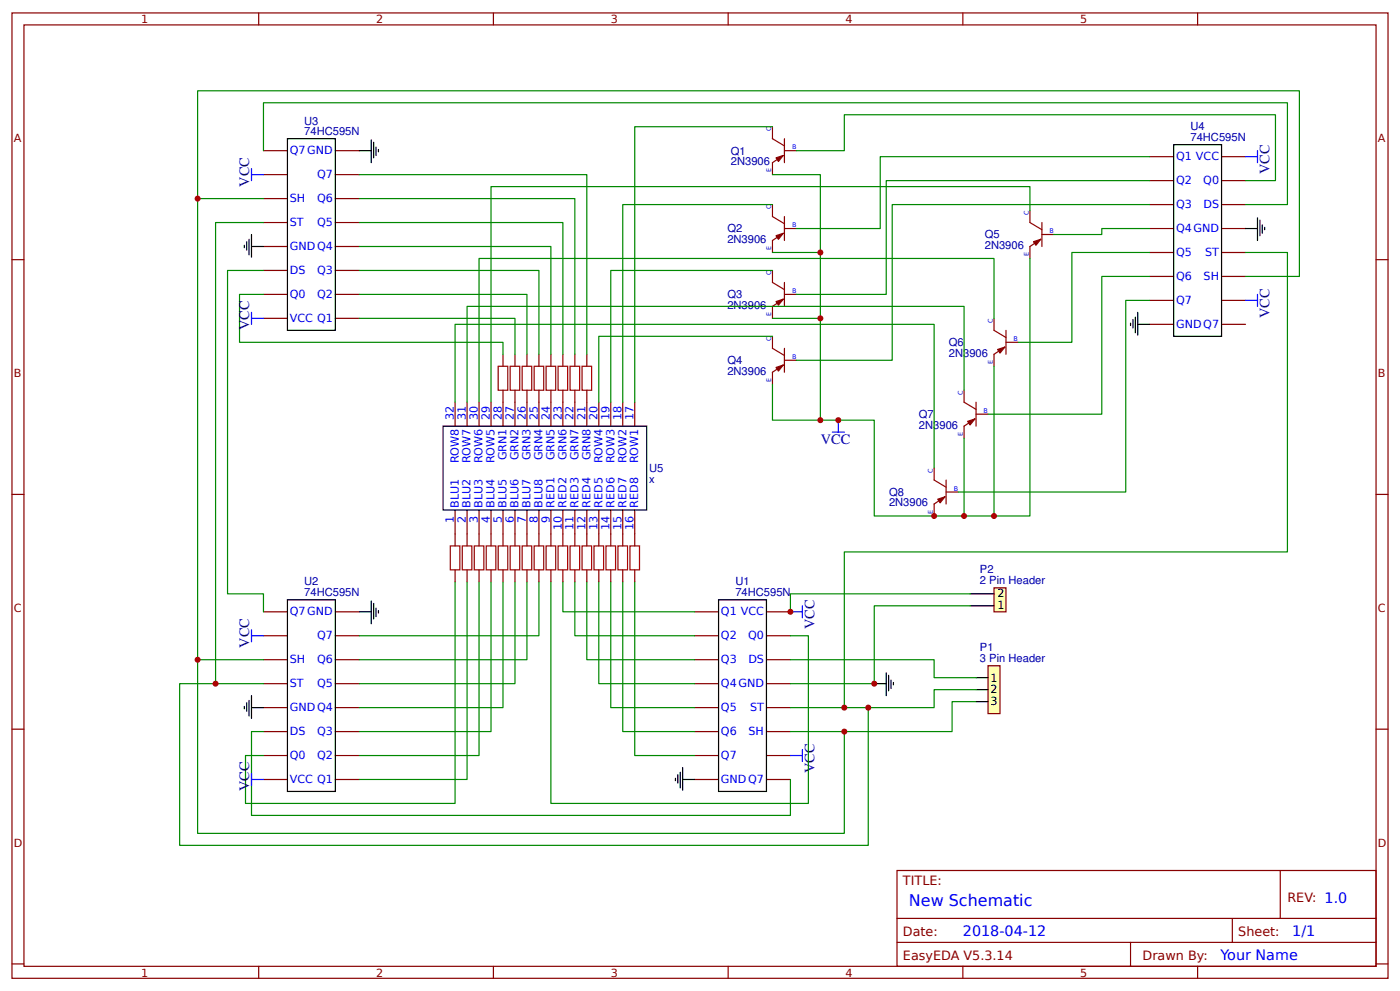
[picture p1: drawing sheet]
<svg xmlns="http://www.w3.org/2000/svg" width="309mm" height="219mm" viewBox="0 0 309 219" stroke-linecap="round" stroke-linejoin="round" font-family="sans-serif">
<g fill="none" stroke="#800" stroke-width=".26">
<path d="M2.6 2.9h304.1v213.2h-304.1zM5.3 5.5h298.7v208h-298.7zM57.1 2.9v2.6M109 2.9v2.6M160.9 2.9v2.6M212.7 2.9v2.6M264.6 2.9v2.6M58.2 38.6h5.3M58.2 33.3h5.3M74.1 38.6h5.3M74.1 33.3h5.3M170.7 28v2.6"/>
<path d="M170.7 35.9v2.7M173.3 33.3h2.6M254 34.6h5.3M254 39.9h5.3M269.9 34.6h5.3M269.9 39.9h5.3M2.6 57.4h2.7M58.2 59.7h5.3M58.2 54.5h5.3M58.2 49.2h5.3M58.2 43.9h5.3M74.1 59.7h5.3"/>
<path d="M74.1 54.5h5.3M74.1 49.2h5.3M74.1 43.9h5.3M170.7 45.2v2.6M170.7 53.1v2.7M170.7 59.7v2.7M173.3 50.5h2.6M227.5 46.5v2.7M227.5 54.5v2.6M230.2 51.8h2.6M254 45.2h5.3M254 50.5h5.3"/>
<path d="M254 55.8h5.3M269.9 45.2h5.3M269.9 50.5h5.3M269.9 55.8h5.3M304 57.4h2.7M58.2 70.3h5.3M58.2 65h5.3M74.1 70.3h5.3M74.1 65h5.3M111.1 78.3v2.6M113.8 78.3v2.6M116.4 78.3v2.6"/>
<path d="M119.1 78.3v2.6M121.7 78.3v2.6M124.4 78.3v2.6M127 78.3v2.6M129.6 78.3v2.6M170.7 67.7v2.6M170.7 74.3v2.6M173.3 65h2.6M173.3 79.6h2.6M219.6 70.3v2.7M219.6 78.3v2.6M222.2 75.6h2.7"/>
<path d="M254 61.1h5.3M254 66.4h5.3M254 71.6h5.3M269.9 61.1h5.3M269.9 66.4h5.3M269.9 71.6h5.3M100.5 88.8v5.3M103.2 88.8v5.3M105.8 88.8v5.3M108.5 88.8v5.3M111.1 86.2v7.9M113.8 86.2v7.9"/>
<path d="M116.4 86.2v7.9M119.1 86.2v7.9M121.7 86.2v7.9M124.4 86.2v7.9M127 86.2v7.9M129.6 86.2v7.9M132.3 88.8v5.3M134.9 88.8v5.3M137.6 88.8v5.3M140.2 88.8v5.3M170.7 82.2v2.7M213 86.2v2.6"/>
<path d="M213 94.1v2.7M215.6 91.5h2.7M2.6 109.2h2.7M100.5 112.7v7.9M103.2 112.7v7.9M105.8 112.7v7.9M108.5 112.7v7.9M111.1 112.7v7.9M113.8 112.7v7.9M116.4 112.7v7.9M119.1 112.7v7.9M121.7 112.7v7.9"/>
<path d="M124.4 112.7v7.9M127 112.7v7.9M129.6 112.7v7.9M132.3 112.7v7.9M134.9 112.7v7.9M137.6 112.7v7.9M140.2 112.7v7.9M206.4 103.4v2.6M206.4 111.3v2.7M209 108.7h2.7M304 109.2h2.7M58.2 135.1h5.3"/>
<path d="M74.1 135.1h5.3M100.5 125.9v2.6M103.2 125.9v2.6M105.8 125.9v2.6M108.5 125.9v2.6M111.1 125.9v2.6M113.8 125.9v2.6M116.4 125.9v2.6M119.1 125.9v2.6M121.7 125.9v2.6M124.4 125.9v2.6M127 125.9v2.6"/>
<path d="M129.6 125.9v2.6M132.3 125.9v2.6M134.9 125.9v2.6M137.6 125.9v2.6M140.2 125.9v2.6M153.5 135.1h5.2M169.3 135.1h5.3M58.2 156.3h5.3M58.2 151h5.3M58.2 145.7h5.3M58.2 140.4h5.3M74.1 156.3h5.3"/>
<path d="M74.1 151h5.3M74.1 145.7h5.3M74.1 140.4h5.3M153.5 156.3h5.2M153.5 151h5.2M153.5 145.7h5.2M153.5 140.4h5.2M169.3 156.3h5.3M169.3 151h5.3M169.3 145.7h5.3M169.3 140.4h5.3M2.6 161.1h2.7"/>
<path d="M58.2 172.2h5.3M58.2 166.9h5.3M58.2 161.6h5.3M74.1 172.2h5.3M74.1 166.9h5.3M74.1 161.6h5.3M153.5 172.2h5.2M153.5 166.9h5.2M153.5 161.6h5.2M169.3 172.2h5.3M169.3 166.9h5.3M169.3 161.6h5.3"/>
<path d="M304 161.1h2.7M198.2 192.3h105.8v21.2h-105.8zM282.8 192.3v10.6M2.6 212.9h2.7M57.1 213.5v2.6M109 213.5v2.6M160.9 213.5v2.6M198.2 202.9h105.8M198.2 208.2h105.8M212.7 213.5v2.6M249.8 208.2v5.3M264.6 213.5v2.6"/>
<path d="M272.3 202.9v5.3M304 212.9h2.7"/>
</g>
<g fill="none" stroke="#000" stroke-width=".26">
<path d="M63.5 30.6h10.6v42.4h-10.6zM79.4 33.3h2.6M82 30.9v5M82.5 31.4v3.5M83.1 32.5v1.8M83.6 33v.5M259.3 32h10.6v42.3h-10.6zM54 54.2v.5M54.5 53.4v1.8M55 52.9v3.4M55.6 54.5h2.6M55.6 51.8v5"/>
<path d="M275.2 50.5h2.6M277.8 48.1v5M278.3 48.6v3.5M278.9 49.7v1.8M279.4 50.2v.5M249.8 71.4v.5M250.3 70.6v1.8M250.8 70.1v3.4M251.4 71.6h2.6M251.4 69v5M97.9 94.1h45v18.6h-45zM63.5 132.5h10.6v42.3h-10.6z"/>
<path d="M79.4 135.1h2.6M82 132.8v5M82.5 133.3v3.4M83.1 134.4v1.8M83.6 134.9v.5M158.7 132.5h10.6v42.3h-10.6zM54 156.1v.5M54.5 155.3v1.8M55 154.7v3.5M55.6 153.7v5M55.6 156.3h2.6M193.1 151h2.7"/>
<path d="M195.8 148.6v5.1M196.3 149.2v3.4M196.8 150.2v1.9M197.4 150.8v.5M149.2 171.9v.6M149.8 171.1v1.9M150.3 170.6v3.4M150.8 172.2h2.7M150.8 169.5v5.1"/>
</g>
<g fill="none" stroke="#900" stroke-width=".26">
<path d="M170.7 30.6l2.6 1.6M173 34.3l-2.3 1.6M173.3 30.6v5.3M170.7 47.8l2.6 1.6M173 51.5l-2.3 1.6M173.3 47.8v5.3M227.5 49.2l2.7 1.5M229.9 52.9l-2.4 1.6M230.2 49.2v5.3M170.7 62.4l2.6 1.6M170.7 76.9l2.6 1.6M173 66.1l-2.3 1.6"/>
<path d="M173.3 62.4v5.3M173.3 76.9v5.3M219.6 73l2.6 1.6M222 76.7l-2.4 1.6M222.2 73v5.3M173 80.6l-2.3 1.6M213 88.8l2.6 1.6M215.4 92.6l-2.4 1.5M215.6 88.8v5.3M206.4 106l2.6 1.6M208.8 109.7l-2.4 1.6M209 106v5.3"/>
</g>
<g fill="#900" stroke="#900" stroke-width=".26">
<path d="M171.4 34.9l1.6-.6-1 1.4z"/>
<path d="M171.4 52.1l1.6-.6-1 1.4z"/>
<path d="M171.4 66.6l1.6-.5-1 1.3z"/>
<path d="M171.4 81.2l1.6-.6-1 1.4z"/>
<path d="M228.3 53.4l1.6-.5-1 1.3z"/>
<path d="M220.4 77.2l1.6-.5-1.1 1.3z"/>
<path d="M213.8 93.1l1.6-.5-1.1 1.3z"/>
<path d="M207.2 110.3l1.6-.6-1.1 1.4z"/>
</g>
<g fill="none" stroke="#a00000" stroke-width=".26">
<path d="M110.1 80.9h2.1v5.3h-2.1zM112.7 80.9h2.1v5.3h-2.1zM115.4 80.9h2.1v5.3h-2.1zM118 80.9h2.1v5.3h-2.1zM120.6 80.9h2.2v5.3h-2.2zM123.3 80.9h2.1v5.3h-2.1zM125.9 80.9h2.2v5.3h-2.2zM128.6 80.9h2.1v5.3h-2.1zM99.5 120.6h2.1v5.3h-2.1zM102.1 120.6h2.1v5.3h-2.1zM104.8 120.6h2.1v5.3h-2.1zM107.4 120.6h2.1v5.3h-2.1z"/>
<path d="M110.1 120.6h2.1v5.3h-2.1zM112.7 120.6h2.1v5.3h-2.1zM115.4 120.6h2.1v5.3h-2.1zM118 120.6h2.1v5.3h-2.1zM120.6 120.6h2.2v5.3h-2.2zM123.3 120.6h2.1v5.3h-2.1zM125.9 120.6h2.2v5.3h-2.2zM128.6 120.6h2.1v5.3h-2.1zM131.2 120.6h2.1v5.3h-2.1zM133.9 120.6h2.1v5.3h-2.1zM136.5 120.6h2.1v5.3h-2.1zM139.2 120.6h2.1v5.3h-2.1z"/>
</g>
<g fill="none" stroke="#080" stroke-width=".26">
<path d="M58.2 33.3v-10.6h226.2v22.5h-9.2M79.4 38.6h50.2v39.7M170.7 28h-30.5v60.8M170.7 38.6h10.5v17.2M175.9 33.3h10.6v-8h95.3v14.6h-6.6M254 34.6h-59.5v15.9h-18.6M254 39.9h-58.2v25.1h-19.9M58.2 59.7h-7.9v71.5h7.9v3.9M79.4 59.7h39.7v18.6M79.4 54.5h42.3v23.8M79.4 49.2h45v29.1M79.4 43.9h47.6v34.4"/>
<path d="M170.7 45.2h-33.1v43.6M170.7 59.7h-35.8v29.1M170.7 55.8h10.5v14.5M227.5 46.5v-5.3h-119v47.6M227.5 57.1v56.9h-7.9M254 45.2h-56.9v34.4h-21.2M254 50.5h-10.6v1.3h-10.6M254 55.8h-17.2v19.8h-11.9M58.2 65h-5.3v10.6h58.2v2.7M79.4 70.3h34.4v8M79.4 65h37v13.3M170.7 74.3h-38.4v14.5"/>
<path d="M170.7 70.3h10.5v22.5M219.6 70.3v-13.2h-113.8v31.7M254 61.1h-10.6v30.4h-25.1M254 66.4h-5.3v42.3h-37M100.5 88.8v-17.2h105.9v31.8M170.7 84.9v7.9h22.4v21.2h19.9v-17.2M213 86.2v-18.5h-109.8v21.1M219.6 80.9v33.1h-6.6M100.5 128.5v49h-46.3v-10.6h4M103.2 128.5v43.7h-23.8M105.8 128.5v38.4h-26.4M108.5 128.5v33.1h-29.1"/>
<path d="M111.1 128.5v27.8h-31.7M113.8 128.5v22.5h-34.4M116.4 128.5v17.2h-37M119.1 128.5v11.9h-39.7M124.4 128.5v6.6h29.1M127 128.5v11.9h26.5M129.6 128.5v17.2h23.9M58.2 161.6h-2.6v18.5h119v-7.9"/>
</g>
<g fill="none" stroke="#00f" stroke-width=".26">
<path d="M55.6 37.3v2.6M55.6 38.6h2.6M275.2 34.6h2.6M277.8 33.3v2.6M55.6 69v2.6M55.6 70.3h2.6M275.2 66.4h2.6M277.8 65v2.7M183.9 95.5h2.6M185.2 92.8v2.7M55.6 139.1v2.7M174.6 135.1h2.7"/>
<path d="M177.3 133.8v2.7M55.6 140.4h2.6M55.6 172.2h2.6M55.6 170.9v2.6M174.6 166.9h2.7M177.3 165.6v2.6"/>
</g>
<path d="M218.3 147.1h2.6v10.5h-2.6z" fill="#ffffb0" stroke="#800000" stroke-width=".26"/>
<path d="M215.6 149.7h2.7M215.6 152.3h2.7M215.6 155h2.7" fill="none" stroke="#000" stroke-width=".26"/>
<g fill="none" stroke="#080" stroke-width=".26">
<path d="M43.7 43.9v-23.8h243.4v41h-11.9M58.2 43.9h-14.5v101.8M58.2 49.2h-10.6v101.8M275.2 55.8h9.2v66.1h-97.9v34.4M121.7 128.5v49h56.9v-37.1h-4M132.3 128.5v22.5h21.2M134.9 128.5v27.8h18.6M137.6 128.5v33.1h15.9M140.2 128.5v38.4h13.3M58.2 145.7h-14.5v38.4h142.8v-22.5M58.2 151h-18.5v35.7h152.1v-30.4M174.6 145.7h31.8v4h9.2"/>
<path d="M215.6 152.3h-9.2v4h-31.8M215.6 155h-5.3v6.6h-35.7"/>
</g>
<path d="M219.6 129.9h2.6v5.2h-2.6z" fill="#ffffb0" stroke="#800000" stroke-width=".26"/>
<path d="M214.3 131.2h5.3M214.3 133.8h5.3" fill="none" stroke="#000" stroke-width=".26"/>
<path d="M214.3 131.2h-39.7v3.9M214.3 133.8h-21.2v17.2h-18.5" fill="none" stroke="#080" stroke-width=".26"/>
<g fill="#c00">
<circle cx="174.6" cy="135.1" r=".66"/>
<circle cx="191.8" cy="156.3" r=".66"/>
<circle cx="43.7" cy="43.9" r=".66"/>
<circle cx="213" cy="114" r=".66"/>
<circle cx="206.4" cy="114" r=".66"/>
<circle cx="185.2" cy="92.8" r=".66"/>
<circle cx="181.2" cy="70.3" r=".66"/>
<circle cx="181.2" cy="92.8" r=".66"/>
<circle cx="181.2" cy="55.8" r=".66"/>
<circle cx="219.6" cy="114" r=".66"/>
<circle cx="43.7" cy="145.7" r=".66"/>
<circle cx="186.5" cy="161.6" r=".66"/>
<circle cx="186.5" cy="156.3" r=".66"/>
<circle cx="193.1" cy="151" r=".66"/>
<circle cx="47.6" cy="151" r=".66"/>
</g>
<text font-size="3.5" fill="#00f" x="200.8" y="200.2">New Schematic</text>
<g font-size="3.2" fill="#000080">
<text x="55.1" y="41.2" transform="rotate(-90 55.1 41.2)">VCC</text>
<text x="280.5" y="38.5" transform="rotate(-90 280.5 38.5)">VCC</text>
<text x="280.5" y="70.2" transform="rotate(-90 280.5 70.2)">VCC</text>
<text x="55.1" y="73" transform="rotate(-90 55.1 73)">VCC</text>
<text x="181.3" y="98.1">VCC</text>
<text x="55.1" y="143.1" transform="rotate(-90 55.1 143.1)">VCC</text>
<text x="179.9" y="139" transform="rotate(-90 179.9 139)">VCC</text>
<text x="179.9" y="170.8" transform="rotate(-90 179.9 170.8)">VCC</text>
<text x="55.1" y="174.8" transform="rotate(-90 55.1 174.8)">VCC</text>
</g>
<g font-size="3.2" fill="#00f">
<text x="212.7" y="206.9">2018-04-12</text>
<text x="285.5" y="206.9">1/1</text>
<text x="269.6" y="212.1">Your Name</text>
</g>
<g font-size="2.8" fill="#800">
<text x="199.5" y="195.5">TITLE:</text>
<text x="284.4" y="199.2">REV: 1.0</text>
<text x="199.5" y="206.9">Date:</text>
<text x="273.6" y="206.9">Sheet:</text>
<text x="199.5" y="212.1">EasyEDA V5.3.14</text>
<text x="252.4" y="212.1">Drawn By:</text>
</g>
<g font-size="2.5" fill="#800">
<text x="31.2" y="5.1">1</text>
<text x="83.1" y="5.1">2</text>
<text x="134.9" y="5.1">3</text>
<text x="186.8" y="5.1">4</text>
<text x="238.7" y="5.1">5</text>
<text x="3" y="31.4">A</text>
<text x="304.4" y="31.4">A</text>
<text x="3" y="83.3">B</text>
<text x="304.4" y="83.3">B</text>
<text x="3" y="135.1">C</text>
<text x="304.4" y="135.1">C</text>
<text x="3" y="187">D</text>
<text x="304.4" y="187">D</text>
<text x="31.2" y="215.7">1</text>
<text x="83.1" y="215.7">2</text>
<text x="134.9" y="215.7">3</text>
<text x="186.8" y="215.7">4</text>
<text x="238.7" y="215.7">5</text>
</g>
<g font-size="2.5" fill="#000080">
<text x="67.2" y="29.8">74HC595N</text>
<text x="67.2" y="27.5">U3</text>
<text x="263" y="28.8">U4</text>
<text x="161.5" y="34.1">Q1</text>
<text x="263" y="31.2">74HC595N</text>
<text x="161.5" y="36.5">2N3906</text>
<text x="160.7" y="53.7">2N3906</text>
<text x="160.7" y="51.3">Q2</text>
<text x="217.6" y="52.6">Q5</text>
<text x="217.6" y="55">2N3906</text>
<text x="160.7" y="65.8">Q3</text>
<text x="160.7" y="68.2">2N3906</text>
<text x="209.6" y="76.4">Q6</text>
<text x="160.7" y="82.8">2N3906</text>
<text x="160.7" y="80.4">Q4</text>
<text x="209.6" y="78.8">2N3906</text>
<text x="203" y="94.7">2N3906</text>
<text x="203" y="92.3">Q7</text>
<text x="143.4" y="106.7">x</text>
<text x="143.4" y="104.3">U5</text>
<text x="196.4" y="111.9">2N3906</text>
<text x="196.4" y="109.5">Q8</text>
<text x="67.2" y="131.7">74HC595N</text>
<text x="67.2" y="129.3">U2</text>
<text x="162.5" y="131.7">74HC595N</text>
<text x="162.5" y="129.3">U1</text>
<text x="216.5" y="129.1">2 Pin Header</text>
<text x="216.5" y="126.7">P2</text>
<text x="216.5" y="143.8">P1</text>
<text x="216.5" y="146.3">3 Pin Header</text>
</g>
<g font-size="2.5" fill="#00f">
<text x="64" y="34.1">Q7GND</text>
<text x="259.8" y="35.4">Q1 VCC</text>
<text x="70" y="39.4">Q7</text>
<text x="259.8" y="40.7">Q2</text>
<text x="265.8" y="40.7">Q0</text>
<text x="64" y="44.7">SH</text>
<text x="70" y="44.7">Q6</text>
<text x="259.8" y="46">Q3</text>
<text x="265.9" y="46">DS</text>
<text x="64" y="50">ST</text>
<text x="70" y="50">Q5</text>
<text x="259.8" y="51.3">Q4GND</text>
<text x="64" y="55.2">GNDQ4</text>
<text x="259.8" y="56.6">Q5</text>
<text x="266.3" y="56.6">ST</text>
<text x="64" y="60.5">DS</text>
<text x="64" y="65.8">Q0</text>
<text x="70" y="65.8">Q2</text>
<text x="70" y="60.5">Q3</text>
<text x="259.8" y="61.9">Q6</text>
<text x="265.9" y="61.9">SH</text>
<text x="64" y="71.1">VCC Q1</text>
<text x="259.8" y="67.2">Q7</text>
<text x="259.8" y="72.4">GNDQ7</text>
<text x="100.3" y="92.8" transform="rotate(-90 100.3 92.8)">32</text>
<text x="102.9" y="92.8" transform="rotate(-90 102.9 92.8)">31</text>
<text x="105.6" y="92.8" transform="rotate(-90 105.6 92.8)">30</text>
<text x="108.2" y="92.8" transform="rotate(-90 108.2 92.8)">29</text>
<text x="110.9" y="92.8" transform="rotate(-90 110.9 92.8)">28</text>
<text x="113.5" y="92.8" transform="rotate(-90 113.5 92.8)">27</text>
<text x="116.2" y="92.8" transform="rotate(-90 116.2 92.8)">26</text>
<text x="118.8" y="92.8" transform="rotate(-90 118.8 92.8)">25</text>
<text x="121.4" y="92.8" transform="rotate(-90 121.4 92.8)">24</text>
<text x="124.1" y="92.8" transform="rotate(-90 124.1 92.8)">23</text>
<text x="126.7" y="92.8" transform="rotate(-90 126.7 92.8)">22</text>
<text x="129.4" y="92.8" transform="rotate(-90 129.4 92.8)">21</text>
<text x="132" y="92.8" transform="rotate(-90 132 92.8)">20</text>
<text x="134.7" y="92.8" transform="rotate(-90 134.7 92.8)">19</text>
<text x="137.3" y="92.8" transform="rotate(-90 137.3 92.8)">18</text>
<text x="140" y="92.8" transform="rotate(-90 140 92.8)">17</text>
<text x="111.9" y="101.7" transform="rotate(-90 111.9 101.7)">GRN1</text>
<text x="114.6" y="101.7" transform="rotate(-90 114.6 101.7)">GRN2</text>
<text x="117.2" y="101.7" transform="rotate(-90 117.2 101.7)">GRN3</text>
<text x="119.9" y="101.7" transform="rotate(-90 119.9 101.7)">GRN4</text>
<text x="122.5" y="101.7" transform="rotate(-90 122.5 101.7)">GRN5</text>
<text x="125.1" y="101.7" transform="rotate(-90 125.1 101.7)">GRN6</text>
<text x="127.8" y="101.7" transform="rotate(-90 127.8 101.7)">GRN7</text>
<text x="130.4" y="101.7" transform="rotate(-90 130.4 101.7)">GRN8</text>
<text x="101.3" y="102.3" transform="rotate(-90 101.3 102.3)">ROW8</text>
<text x="104" y="102.3" transform="rotate(-90 104 102.3)">ROW7</text>
<text x="106.6" y="102.3" transform="rotate(-90 106.6 102.3)">ROW6</text>
<text x="109.3" y="102.3" transform="rotate(-90 109.3 102.3)">ROW5</text>
<text x="133.1" y="102.3" transform="rotate(-90 133.1 102.3)">ROW4</text>
<text x="135.7" y="102.3" transform="rotate(-90 135.7 102.3)">ROW3</text>
<text x="138.4" y="102.3" transform="rotate(-90 138.4 102.3)">ROW2</text>
<text x="141" y="102.3" transform="rotate(-90 141 102.3)">ROW1</text>
<text x="101.3" y="112.1" transform="rotate(-90 101.3 112.1)">BLU1</text>
<text x="104" y="112.1" transform="rotate(-90 104 112.1)">BLU2</text>
<text x="106.6" y="112.1" transform="rotate(-90 106.6 112.1)">BLU3</text>
<text x="109.3" y="112.1" transform="rotate(-90 109.3 112.1)">BLU4</text>
<text x="111.9" y="112.1" transform="rotate(-90 111.9 112.1)">BLU5</text>
<text x="114.6" y="112.1" transform="rotate(-90 114.6 112.1)">BLU6</text>
<text x="117.2" y="112.1" transform="rotate(-90 117.2 112.1)">BLU7</text>
<text x="119.9" y="112.1" transform="rotate(-90 119.9 112.1)">BLU8</text>
<text x="122.5" y="112.1" transform="rotate(-90 122.5 112.1)">RED1</text>
<text x="125.1" y="112.1" transform="rotate(-90 125.1 112.1)">RED2</text>
<text x="127.8" y="112.1" transform="rotate(-90 127.8 112.1)">RED3</text>
<text x="130.4" y="112.1" transform="rotate(-90 130.4 112.1)">RED4</text>
<text x="133.1" y="112.1" transform="rotate(-90 133.1 112.1)">RED5</text>
<text x="135.7" y="112.1" transform="rotate(-90 135.7 112.1)">RED6</text>
<text x="138.4" y="112.1" transform="rotate(-90 138.4 112.1)">RED7</text>
<text x="141" y="112.1" transform="rotate(-90 141 112.1)">RED8</text>
<text x="100.3" y="115.6" transform="rotate(-90 100.3 115.6)">1</text>
<text x="102.9" y="115.6" transform="rotate(-90 102.9 115.6)">2</text>
<text x="105.6" y="115.6" transform="rotate(-90 105.6 115.6)">3</text>
<text x="108.2" y="115.6" transform="rotate(-90 108.2 115.6)">4</text>
<text x="110.9" y="115.6" transform="rotate(-90 110.9 115.6)">5</text>
<text x="113.5" y="115.6" transform="rotate(-90 113.5 115.6)">6</text>
<text x="116.2" y="115.6" transform="rotate(-90 116.2 115.6)">7</text>
<text x="118.8" y="115.6" transform="rotate(-90 118.8 115.6)">8</text>
<text x="121.4" y="115.6" transform="rotate(-90 121.4 115.6)">9</text>
<text x="124.1" y="117.1" transform="rotate(-90 124.1 117.1)">10</text>
<text x="126.7" y="117.1" transform="rotate(-90 126.7 117.1)">11</text>
<text x="129.4" y="117.1" transform="rotate(-90 129.4 117.1)">12</text>
<text x="132" y="117.1" transform="rotate(-90 132 117.1)">13</text>
<text x="134.7" y="117.1" transform="rotate(-90 134.7 117.1)">14</text>
<text x="137.3" y="117.1" transform="rotate(-90 137.3 117.1)">15</text>
<text x="140" y="117.1" transform="rotate(-90 140 117.1)">16</text>
<text x="64" y="135.9">Q7GND</text>
<text x="159.3" y="135.9">Q1 VCC</text>
<text x="70" y="141.2">Q7</text>
<text x="159.3" y="141.2">Q2</text>
<text x="165.3" y="141.2">Q0</text>
<text x="64" y="146.5">SH</text>
<text x="70" y="146.5">Q6</text>
<text x="159.3" y="146.5">Q3</text>
<text x="165.3" y="146.5">DS</text>
<text x="64" y="151.8">ST</text>
<text x="70" y="151.8">Q5</text>
<text x="159.3" y="151.8">Q4GND</text>
<text x="64" y="157.1">GNDQ4</text>
<text x="159.3" y="157.1">Q5</text>
<text x="165.7" y="157.1">ST</text>
<text x="64" y="162.4">DS</text>
<text x="64" y="167.7">Q0</text>
<text x="70" y="167.7">Q2</text>
<text x="70" y="162.4">Q3</text>
<text x="159.3" y="162.4">Q6</text>
<text x="159.3" y="167.7">Q7</text>
<text x="165.4" y="162.4">SH</text>
<text x="64" y="173">VCC Q1</text>
<text x="159.3" y="173">GNDQ7</text>
</g>
<g font-size="2.5">
<text x="220.4" y="132">2</text>
<text x="220.4" y="134.6">1</text>
<text x="218.8" y="153.1">2</text>
<text x="218.8" y="155.8">3</text>
<text x="218.9" y="150.5">1</text>
</g>
<g font-size="1.4" fill="#00f">
<text x="170.4" y="29" transform="rotate(-90 170.4 29)">C</text>
<text x="175" y="33">B</text>
<text x="170.4" y="38" transform="rotate(-90 170.4 38)">E</text>
<text x="170.4" y="46.2" transform="rotate(-90 170.4 46.2)">C</text>
<text x="227.3" y="47.5" transform="rotate(-90 227.3 47.5)">C</text>
<text x="175" y="50.2">B</text>
<text x="231.9" y="51.5">B</text>
<text x="170.4" y="55.2" transform="rotate(-90 170.4 55.2)">E</text>
<text x="227.3" y="56.6" transform="rotate(-90 227.3 56.6)">E</text>
<text x="170.4" y="60.7" transform="rotate(-90 170.4 60.7)">C</text>
<text x="175" y="64.8">B</text>
<text x="170.4" y="69.8" transform="rotate(-90 170.4 69.8)">E</text>
<text x="219.3" y="71.3" transform="rotate(-90 219.3 71.3)">C</text>
<text x="170.4" y="75.3" transform="rotate(-90 170.4 75.3)">C</text>
<text x="223.9" y="75.4">B</text>
<text x="175" y="79.3">B</text>
<text x="219.3" y="80.4" transform="rotate(-90 219.3 80.4)">E</text>
<text x="170.4" y="84.3" transform="rotate(-90 170.4 84.3)">E</text>
<text x="212.7" y="87.2" transform="rotate(-90 212.7 87.2)">C</text>
<text x="217.3" y="91.2">B</text>
<text x="212.7" y="96.3" transform="rotate(-90 212.7 96.3)">E</text>
<text x="206.1" y="104.4" transform="rotate(-90 206.1 104.4)">C</text>
<text x="206.1" y="113.5" transform="rotate(-90 206.1 113.5)">E</text>
<text x="210.7" y="108.4">B</text>
</g>
</svg>
